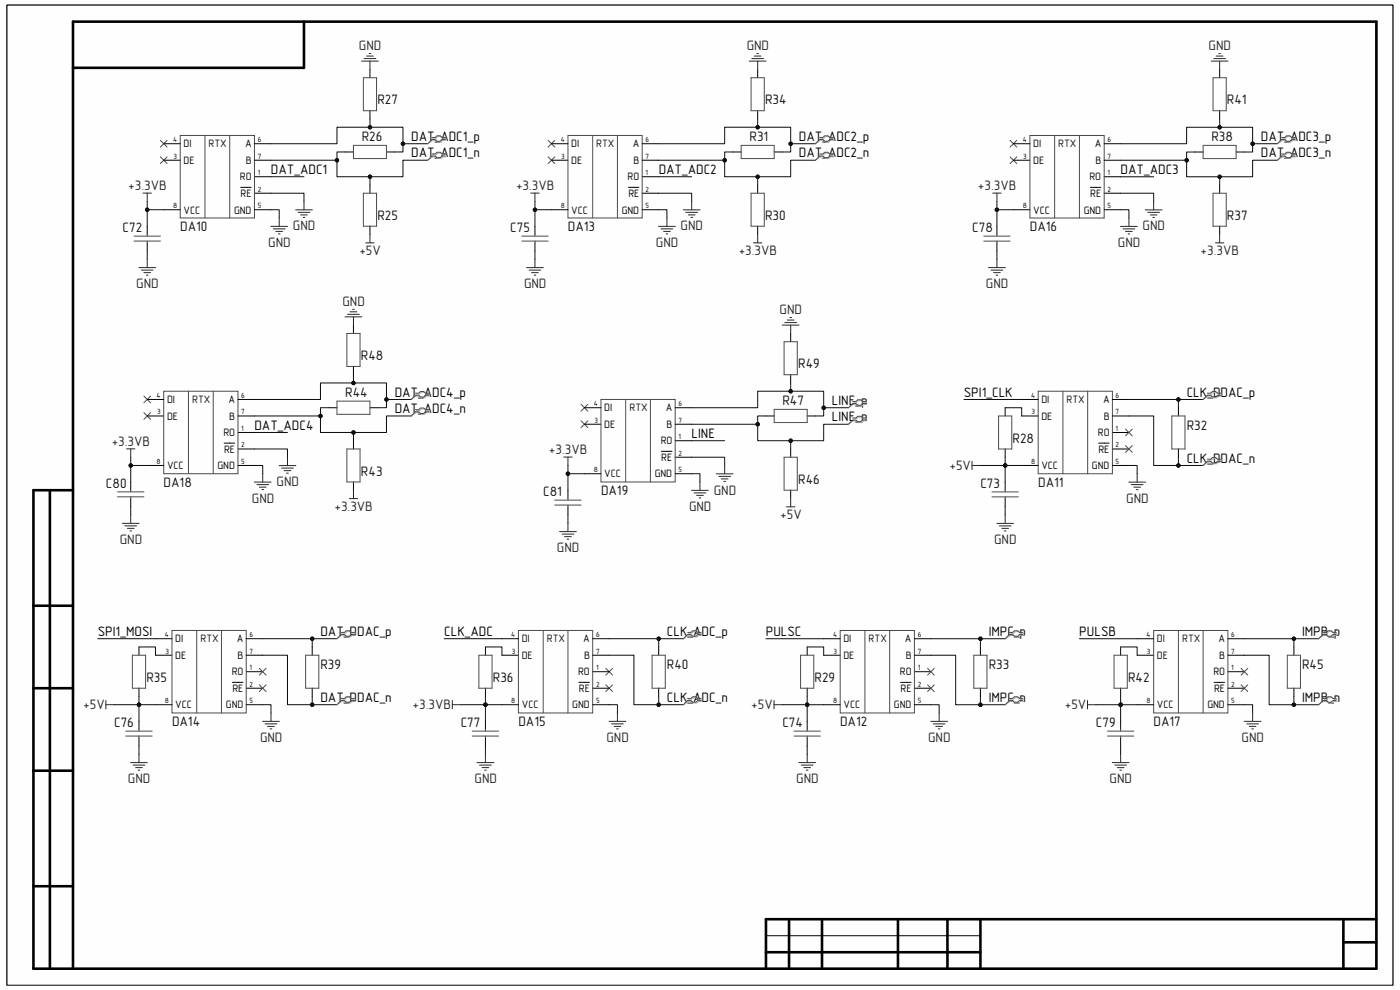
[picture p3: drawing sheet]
<svg xmlns="http://www.w3.org/2000/svg" width="297mm" height="210mm" viewBox="0 0 297 210" stroke-linecap="round" stroke-linejoin="round" font-family="sans-serif">
<path d="M1.5 1.1h294v207.9h-294z" fill-rule="evenodd" fill="#fefefe"/>
<path d="M1.5 1.1h294v207.9h-294z" fill="none" stroke="#000" stroke-width=".21"/>
<path d="M1.5 1.1h294v207.9h-294z" fill-rule="evenodd" fill="#fefefe"/>
<g fill="none" stroke="#000" stroke-width=".21">
<path d="M1.5 1.1h294v207.9h-294zM78.5 14.7v1.8M78.5 23.5v1.7M78.5 39.2v1.8M31.2 48v1.7M31.2 51.5v1.7M78.5 48v1.7M113.5 48v1.7M113.5 51.5v1.7M120.5 104v1.7M120.5 107.5v1.7M29.5 137.2v1.8"/>
<path d="M33 139h3.5M33 135.5h3.5M52.2 139h3.5M52.2 135.5h3.5M66.2 137.2v1.8M103 137.2v1.8M139.7 137.2v1.8M171.2 137.2v1.8M174.7 139h3.5M174.7 135.5h3.5M194 139h3.5M194 135.5h3.5"/>
<path d="M208 137.2v1.8M237.7 137.2v1.8M241.2 139h3.6M241.2 135.5h3.6M260.5 139h3.5M260.5 135.5h3.5M274.5 137.2v1.8M29.5 146v1.7M29.5 153v1.7M29.5 156.5v1.7M33 149.5h3.5M49.3 144.8h2.2"/>
<path d="M52.2 146h3.5M52.2 142.5h3.5M52.2 149.5h3.5M66.2 146v1.7M103 146v1.7M103 153v1.7M103 156.5v1.7M139.7 146v1.7M171.2 146v1.7M171.2 153v1.7M171.2 156.5v1.7M174.7 149.5h3.5"/>
<path d="M191.1 144.8h2.2M194 146h3.5M194 142.5h3.5M194 149.5h3.5M208 146v1.7M237.7 146v1.7M237.7 153v1.7M237.7 156.5v1.8M241.2 149.5h3.6M257.6 144.8h2.2M260.5 146h3.5M260.5 142.5h3.5"/>
<path d="M260.5 149.5h3.5M274.5 146v1.7M162.5 198.5h45.5"/>
</g>
<g fill="none" stroke="#000" stroke-width=".55">
<path d="M64.5 4.6v9.8h-49M10.6 104v101.5M15.5 104h-8.4v101.5h284.9v-200.9h-276.5v200.9M7.1 128.5h8.4M7.1 146h8.4M7.1 163.5h8.4M7.1 188h8.4M167.4 195v10.5M174.4 195v10.5M190.5 195v10.5M201 195v10.5M208 195v10.5"/>
<path d="M285 195v10.5M285 199.9h7M292 195h-129.5v10.5M162.5 202h45.5"/>
</g>
<g fill="none" stroke="#4c4c4c" stroke-width=".21">
<path d="M77.1 16.5h2.8v7h-2.8zM34 33.3l1.4 1.4M34 29.8l1.4 1.4M35.4 33.3l-1.4 1.4M35.4 29.8l-1.4 1.4M116.3 33.3l1.4 1.4M116.3 29.8l1.4 1.4M117.7 33.3l-1.4 1.4M117.7 29.8l-1.4 1.4M28.4 51.1h5.6M28.4 50.1h5.6M31.2 49.7v.4"/>
<path d="M31.2 51.1v.4M77.1 41h2.8v7h-2.8zM110.7 51.1h5.6M110.7 50.1h5.6M113.5 49.7v.4M113.5 51.1v.4M123.3 89.3l1.4 1.4M123.3 85.8l1.4 1.4M124.7 89.3l-1.4 1.4M124.7 85.8l-1.4 1.4M117.7 107.1h5.6M117.7 106.1h5.6"/>
<path d="M120.5 105.7v.4M120.5 107.1v.4M28.1 139h2.8v7h-2.8zM36.5 133.7h15.7v17.5h-15.7zM41.7 133.7v17.5M47 133.7v17.5M64.8 139h2.8v7h-2.8zM101.6 139h2.8v7h-2.8zM138.3 139h2.8v7h-2.8zM169.8 139h2.8v7h-2.8zM178.2 133.8h15.8v17.4h-15.8zM183.5 133.8v17.4"/>
<path d="M188.7 133.8v17.4M206.6 139h2.8v7h-2.8zM236.3 139h2.9v7h-2.9zM244.8 133.8h15.7v17.4h-15.7zM250 133.8v17.4M255.2 133.8v17.4M273.1 139h2.8v7h-2.8zM26.7 156.1h5.6M26.7 155.1h5.6M29.5 154.7v.4M29.5 156.1v.4M55 141.8l1.4 1.4"/>
<path d="M55 145.3l1.4 1.4M56.4 141.8l-1.4 1.4M56.4 145.3l-1.4 1.4M100.2 156.1h5.6M100.2 155.1h5.6M103 154.7v.4M103 156.1v.4M128.5 141.8l1.5 1.4M128.5 145.3l1.5 1.4M130 141.8l-1.5 1.4M130 145.3l-1.5 1.4M168.4 156.1h5.6"/>
<path d="M168.4 155.1h5.6M171.2 154.7v.4M171.2 156.1v.4M196.8 141.8l1.4 1.4M196.8 145.3l1.4 1.4M198.2 141.8l-1.4 1.4M198.2 145.3l-1.4 1.4M234.9 156.1h5.6M234.9 155.1h5.6M237.7 154.7v.4M237.7 156.1v.4M263.3 141.8l1.4 1.4"/>
<path d="M263.3 145.3l1.4 1.4M264.7 141.8l-1.4 1.4M264.7 145.3l-1.4 1.4"/>
</g>
<g fill="none" stroke="#262626" stroke-width=".21">
<path d="M76.7 13h3.6M77.2 12.4h2.5M77.8 11.9h1.4M78.3 11.4h.4M78.5 13v1.7M29.5 56.8h3.5M30 57.3h2.5M30.3 41h1.8M30.5 57.8h1.4M31.1 58.4h.3M31.2 41v1.7M31.2 55v1.8"/>
<path d="M57.5 48h3.5M58 48.6h2.5M58.5 49.1h1.4M59.1 49.6h.3M59.2 46.2v1.8M62.7 44.5h3.6M63.2 45.1h2.5M63.8 45.6h1.4M64.3 46.1h.4M64.5 42.7v1.8M77.6 51.5h1.8M78.5 49.7v1.8"/>
<path d="M111.7 56.8h3.6M112.2 57.3h2.5M112.6 41h1.8M112.8 57.8h1.4M113.3 58.4h.4M113.5 41v1.7M113.5 55v1.8M139.7 48h3.6M140.2 48.6h2.5M140.8 49.1h1.4M141.3 49.6h.4M141.5 46.2v1.8"/>
<path d="M145 44.5h3.5M145.5 45.1h2.5M146 45.6h1.5M146.6 46.1h.3M146.7 42.7v1.8M119.6 97h1.8M120.5 97v1.7M153.7 98.7v1.8M118.7 112.8h3.6M119.2 113.3h2.5M119.8 113.8h1.4M120.3 114.4h.4"/>
<path d="M120.5 111v1.8M146.7 104h3.6M147.2 104.6h2.5M147.8 105.1h1.4M148.3 105.6h.4M148.5 102.2v1.8M152 100.5h3.5M152.5 101.1h2.5M153 101.6h1.5M153.6 102.1h.3M22.5 149.5h1.7M22.5 148.6v1.8"/>
<path d="M29.5 160v1.8M55.7 153h3.6M56.2 153.6h2.5M56.8 154.1h1.4M57.3 154.6h.4M57.5 151.2v1.8M96 149.5h1.7M96 148.6v1.8M103 160v1.8M129.2 153h3.6M129.7 153.6h2.5M130.3 154.1h1.4"/>
<path d="M130.8 154.6h.4M131 151.2v1.8M164.2 149.5h1.8M164.2 148.6v1.8M171.2 160v1.8M197.5 153h3.5M198 153.6h2.5M198.5 154.1h1.5M199.1 154.6h.3M199.2 151.2v1.8M230.7 148.6v1.8M230.7 149.5h1.8"/>
<path d="M237.7 160v1.8M264 153h3.5M264.5 153.6h2.5M265 154.1h1.5M265.6 154.6h.3M265.7 151.2v1.8M27.7 161.8h3.6M28.2 162.3h2.5M28.8 162.8h1.4M29.3 163.4h.4M101.2 161.8h3.6M101.7 162.3h2.5"/>
<path d="M102.3 162.8h1.4M102.8 163.4h.4M169.5 161.8h3.5M170 162.3h2.5M170.5 162.8h1.5M171.1 163.4h.3M236 161.8h3.5M236.5 162.3h2.5M237 162.8h1.5M237.6 163.4h.3"/>
</g>
<path d="M31.2 53.2v1.8M34.7 44.5h-3.5v3.5" fill="none" stroke="#0e0e0e" stroke-width=".21"/>
<circle cx="31.2" cy="44.5" r=".36" fill="#0e0e0e"/>
<g fill="none" stroke="#0e0e0e" stroke-width=".21">
<path d="M31.2 42.7v1.8M57.5 44.5h1.7v1.7"/>
<circle cx="31.2" cy="44.5" r=".36"/>
</g>
<circle cx="31.2" cy="44.5" r=".36" fill="#0e0e0e"/>
<g fill="none" stroke="#0e0e0e" stroke-width=".21">
<path d="M57.5 37.5h7M57.5 41h7v1.7M113.5 42.7v1.8h3.5M113.5 53.2v1.8M139.7 44.5h1.8v1.7"/>
<circle cx="31.2" cy="44.5" r=".36"/>
</g>
<circle cx="113.5" cy="44.5" r=".36" fill="#0e0e0e"/>
<g fill="none" stroke="#0e0e0e" stroke-width=".21">
<path d="M139.7 37.5h7M139.7 41h7v1.7M120.5 109.2v1.8M124 100.5h-3.5v3.5"/>
<circle cx="113.5" cy="44.5" r=".36"/>
</g>
<circle cx="120.5" cy="100.5" r=".36" fill="#0e0e0e"/>
<g fill="none" stroke="#0e0e0e" stroke-width=".21">
<path d="M120.5 98.7v1.8M146.7 100.5h1.8v1.7"/>
<circle cx="120.5" cy="100.5" r=".36"/>
</g>
<circle cx="120.5" cy="100.5" r=".36" fill="#0e0e0e"/>
<g fill="none" stroke="#0e0e0e" stroke-width=".21">
<path d="M146.7 97h7v1.7M146.7 93.5h7M237.7 147.7v5.3M237.7 158.3v1.7"/>
<circle cx="120.5" cy="100.5" r=".36"/>
</g>
<circle cx="237.7" cy="149.5" r=".36" fill="#0e0e0e"/>
<g fill="none" stroke="#0e0e0e" stroke-width=".21">
<path d="M237.7 149.5h3.5"/>
<circle cx="237.7" cy="149.5" r=".36"/>
</g>
<circle cx="237.7" cy="149.5" r=".36" fill="#0e0e0e"/>
<g fill="none" stroke="#0e0e0e" stroke-width=".21">
<path d="M237.7 137.2h3.5v1.8M232.5 149.5h5.2M264 149.5h1.7v1.7"/>
<circle cx="237.7" cy="149.5" r=".36"/>
</g>
<circle cx="237.7" cy="149.5" r=".36" fill="#0e0e0e"/>
<g fill="none" stroke="#0e0e0e" stroke-width=".21">
<path d="M229 135.5h12.2M264 135.5h10.5v1.7"/>
<circle cx="237.7" cy="149.5" r=".36"/>
</g>
<circle cx="274.5" cy="135.5" r=".36" fill="#0e0e0e"/>
<g fill="none" stroke="#0e0e0e" stroke-width=".21">
<path d="M274.5 135.5h5.2"/>
<circle cx="274.5" cy="135.5" r=".36"/>
</g>
<circle cx="274.5" cy="135.5" r=".36" fill="#0e0e0e"/>
<g fill="none" stroke="#0e0e0e" stroke-width=".21">
<path d="M264 139h5.3v10.5h10.4"/>
<circle cx="274.5" cy="135.5" r=".36"/>
</g>
<circle cx="274.5" cy="149.5" r=".36" fill="#0e0e0e"/>
<g fill="none" stroke="#0e0e0e" stroke-width=".21">
<path d="M274.5 147.7v1.8"/>
<circle cx="274.5" cy="149.5" r=".36"/>
</g>
<circle cx="274.5" cy="149.5" r=".36" fill="#0e0e0e"/>
<g fill="none" stroke="#0e0e0e" stroke-width=".21">
<path d="M29.5 147.7v5.3M29.5 158.2v1.8"/>
<circle cx="274.5" cy="149.5" r=".36"/>
</g>
<circle cx="29.5" cy="149.5" r=".36" fill="#0e0e0e"/>
<g fill="none" stroke="#0e0e0e" stroke-width=".21">
<path d="M29.5 149.5h3.5"/>
<circle cx="29.5" cy="149.5" r=".36"/>
</g>
<circle cx="29.5" cy="149.5" r=".36" fill="#0e0e0e"/>
<g fill="none" stroke="#0e0e0e" stroke-width=".21">
<path d="M29.5 137.2h3.5v1.8M24.2 149.5h5.3M55.7 149.5h1.8v1.7"/>
<circle cx="29.5" cy="149.5" r=".36"/>
</g>
<circle cx="29.5" cy="149.5" r=".36" fill="#0e0e0e"/>
<g fill="none" stroke="#0e0e0e" stroke-width=".21">
<path d="M20.7 135.5h12.3M55.7 135.5h10.5v1.7"/>
<circle cx="29.5" cy="149.5" r=".36"/>
</g>
<circle cx="66.2" cy="135.5" r=".36" fill="#0e0e0e"/>
<g fill="none" stroke="#0e0e0e" stroke-width=".21">
<path d="M66.2 135.5h5.3"/>
<circle cx="66.2" cy="135.5" r=".36"/>
</g>
<circle cx="66.2" cy="135.5" r=".36" fill="#0e0e0e"/>
<g fill="none" stroke="#0e0e0e" stroke-width=".21">
<path d="M55.7 139h5.3v10.5h10.5"/>
<circle cx="66.2" cy="135.5" r=".36"/>
</g>
<circle cx="66.2" cy="149.5" r=".36" fill="#0e0e0e"/>
<g fill="none" stroke="#0e0e0e" stroke-width=".21">
<path d="M66.2 147.7v1.8"/>
<circle cx="66.2" cy="149.5" r=".36"/>
</g>
<circle cx="66.2" cy="149.5" r=".36" fill="#0e0e0e"/>
<g fill="none" stroke="#0e0e0e" stroke-width=".21">
<path d="M103 147.7v5.3M103 158.2v1.8"/>
<circle cx="66.2" cy="149.5" r=".36"/>
</g>
<circle cx="103" cy="149.5" r=".36" fill="#0e0e0e"/>
<g fill="none" stroke="#0e0e0e" stroke-width=".21">
<path d="M103 149.5h3.5"/>
<circle cx="103" cy="149.5" r=".36"/>
</g>
<circle cx="103" cy="149.5" r=".36" fill="#0e0e0e"/>
<g fill="none" stroke="#0e0e0e" stroke-width=".21">
<path d="M103 137.2h3.5v1.8M97.7 149.5h5.3M129.2 149.5h1.8v1.7"/>
<circle cx="103" cy="149.5" r=".36"/>
</g>
<circle cx="103" cy="149.5" r=".36" fill="#0e0e0e"/>
<g fill="none" stroke="#0e0e0e" stroke-width=".21">
<path d="M94.2 135.5h12.3M129.2 135.5h10.5v1.7"/>
<circle cx="103" cy="149.5" r=".36"/>
</g>
<circle cx="139.7" cy="135.5" r=".36" fill="#0e0e0e"/>
<g fill="none" stroke="#0e0e0e" stroke-width=".21">
<path d="M139.7 135.5h5.3"/>
<circle cx="139.7" cy="135.5" r=".36"/>
</g>
<circle cx="139.7" cy="135.5" r=".36" fill="#0e0e0e"/>
<g fill="none" stroke="#0e0e0e" stroke-width=".21">
<path d="M129.2 139h5.3v10.5h10.5"/>
<circle cx="139.7" cy="135.5" r=".36"/>
</g>
<circle cx="139.7" cy="149.5" r=".36" fill="#0e0e0e"/>
<g fill="none" stroke="#0e0e0e" stroke-width=".21">
<path d="M139.7 147.7v1.8"/>
<circle cx="139.7" cy="149.5" r=".36"/>
</g>
<circle cx="139.7" cy="149.5" r=".36" fill="#0e0e0e"/>
<g fill="none" stroke="#0e0e0e" stroke-width=".21">
<path d="M171.2 147.7v5.3M171.2 158.2v1.8"/>
<circle cx="139.7" cy="149.5" r=".36"/>
</g>
<circle cx="171.2" cy="149.5" r=".36" fill="#0e0e0e"/>
<g fill="none" stroke="#0e0e0e" stroke-width=".21">
<path d="M171.2 149.5h3.5"/>
<circle cx="171.2" cy="149.5" r=".36"/>
</g>
<circle cx="171.2" cy="149.5" r=".36" fill="#0e0e0e"/>
<g fill="none" stroke="#0e0e0e" stroke-width=".21">
<path d="M171.2 137.2h3.5v1.8M166 149.5h5.2M197.5 149.5h1.7v1.7"/>
<circle cx="171.2" cy="149.5" r=".36"/>
</g>
<circle cx="171.2" cy="149.5" r=".36" fill="#0e0e0e"/>
<g fill="none" stroke="#0e0e0e" stroke-width=".21">
<path d="M162.5 135.5h12.2M197.5 135.5h10.5v1.7"/>
<circle cx="171.2" cy="149.5" r=".36"/>
</g>
<circle cx="208" cy="135.5" r=".36" fill="#0e0e0e"/>
<g fill="none" stroke="#0e0e0e" stroke-width=".21">
<path d="M208 135.5h5.2"/>
<circle cx="208" cy="135.5" r=".36"/>
</g>
<circle cx="208" cy="135.5" r=".36" fill="#0e0e0e"/>
<g fill="none" stroke="#0e0e0e" stroke-width=".21">
<path d="M197.5 139h5.2v10.5h10.5"/>
<circle cx="208" cy="135.5" r=".36"/>
</g>
<circle cx="208" cy="149.5" r=".36" fill="#0e0e0e"/>
<g fill="none" stroke="#0e0e0e" stroke-width=".21">
<path d="M208 147.7v1.8"/>
<circle cx="208" cy="149.5" r=".36"/>
</g>
<circle cx="208" cy="149.5" r=".36" fill="#0e0e0e"/>
<g fill="none" stroke="#0e0e0e" stroke-width=".21">
<path d="M57.5 30.5h14v-3.5h14v3.5h5.2"/>
<circle cx="208" cy="149.5" r=".36"/>
</g>
<circle cx="78.5" cy="27" r=".36" fill="#0e0e0e"/>
<circle cx="78.5" cy="27" r=".36" fill="none" stroke="#0e0e0e" stroke-width=".21"/>
<circle cx="85.5" cy="30.5" r=".36" fill="#0e0e0e"/>
<g fill="none" stroke="#0e0e0e" stroke-width=".21">
<path d="M57.5 34h14v3.5h14v-3.5h5.2"/>
<circle cx="85.5" cy="30.5" r=".36"/>
</g>
<circle cx="71.5" cy="34" r=".36" fill="#0e0e0e"/>
<circle cx="71.5" cy="34" r=".36" fill="none" stroke="#0e0e0e" stroke-width=".21"/>
<circle cx="78.5" cy="37.5" r=".36" fill="#0e0e0e"/>
<g fill="none" stroke="#0e0e0e" stroke-width=".21">
<path d="M78.5 37.5v1.7"/>
<circle cx="78.5" cy="37.5" r=".36"/>
</g>
<circle cx="78.5" cy="37.5" r=".36" fill="#0e0e0e"/>
<g fill="none" stroke="#0e0e0e" stroke-width=".21">
<path d="M78.5 25.2v1.8"/>
<circle cx="78.5" cy="37.5" r=".36"/>
</g>
<circle cx="78.5" cy="27" r=".36" fill="#0e0e0e"/>
<g fill="none" stroke="#0e0e0e" stroke-width=".21">
<path d="M73.2 32.2h-1.7v1.8"/>
<circle cx="78.5" cy="27" r=".36"/>
</g>
<circle cx="71.5" cy="34" r=".36" fill="#0e0e0e"/>
<g fill="none" stroke="#0e0e0e" stroke-width=".21">
<path d="M85.5 30.5v1.7h-1.8"/>
<circle cx="71.5" cy="34" r=".36"/>
</g>
<circle cx="85.5" cy="30.5" r=".36" fill="#0e0e0e"/>
<g fill="none" stroke="#0e0e0e" stroke-width=".21">
<path d="M139.7 30.5h14v-3.5h14v3.5h5.3"/>
<circle cx="85.5" cy="30.5" r=".36"/>
</g>
<path d="M160.7 14.7v1.8M155.5 32.2h1.7M160.7 23.5v1.7M164.2 32.2h1.8" fill="none" stroke="#000" stroke-width=".21"/>
<path d="M159.3 16.5h2.8v7h-2.8zM157.2 30.8h7v2.8h-7z" fill="none" stroke="#4c4c4c" stroke-width=".21"/>
<path d="M159 13h3.5M159.5 12.4h2.5M160 11.9h1.5M160.6 11.4h.3M160.7 13v1.7M159.9 51.5h1.7M160.7 49.7v1.8" fill="none" stroke="#262626" stroke-width=".21"/>
<circle cx="160.7" cy="27" r=".36" fill="#0e0e0e"/>
<circle cx="160.7" cy="27" r=".36" fill="none" stroke="#0e0e0e" stroke-width=".21"/>
<circle cx="167.7" cy="30.5" r=".36" fill="#0e0e0e"/>
<g fill="none" stroke="#0e0e0e" stroke-width=".21">
<path d="M139.7 34h14v3.5h14v-3.5h5.3"/>
<circle cx="167.7" cy="30.5" r=".36"/>
</g>
<circle cx="153.7" cy="34" r=".36" fill="#0e0e0e"/>
<circle cx="153.7" cy="34" r=".36" fill="none" stroke="#0e0e0e" stroke-width=".21"/>
<circle cx="160.7" cy="37.5" r=".36" fill="#0e0e0e"/>
<g fill="none" stroke="#0e0e0e" stroke-width=".21">
<path d="M160.7 37.5v1.7"/>
<circle cx="160.7" cy="37.5" r=".36"/>
</g>
<circle cx="160.7" cy="37.5" r=".36" fill="#0e0e0e"/>
<g fill="none" stroke="#0e0e0e" stroke-width=".21">
<path d="M160.7 25.2v1.8"/>
<circle cx="160.7" cy="37.5" r=".36"/>
</g>
<circle cx="160.7" cy="27" r=".36" fill="#0e0e0e"/>
<g fill="none" stroke="#0e0e0e" stroke-width=".21">
<path d="M155.5 32.2h-1.8v1.8"/>
<circle cx="160.7" cy="27" r=".36"/>
</g>
<circle cx="153.7" cy="34" r=".36" fill="#0e0e0e"/>
<g fill="none" stroke="#0e0e0e" stroke-width=".21">
<path d="M167.7 30.5v1.7h-1.7"/>
<circle cx="153.7" cy="34" r=".36"/>
</g>
<circle cx="167.7" cy="30.5" r=".36" fill="#0e0e0e"/>
<g fill="none" stroke="#0e0e0e" stroke-width=".21">
<path d="M211.5 53.2v1.8M215 44.5h-3.5v3.5"/>
<circle cx="167.7" cy="30.5" r=".36"/>
</g>
<path d="M211.5 48v1.7M211.5 51.5v1.7" fill="none" stroke="#000" stroke-width=".21"/>
<path d="M214.3 33.3l1.4 1.4M214.3 29.8l1.4 1.4M215.7 33.3l-1.4 1.4M215.7 29.8l-1.4 1.4M208.7 51.1h5.6M208.7 50.1h5.6M211.5 49.7v.4M211.5 51.1v.4" fill="none" stroke="#4c4c4c" stroke-width=".21"/>
<g fill="none" stroke="#262626" stroke-width=".21">
<path d="M209.7 56.8h3.6M210.2 57.3h2.5M210.8 57.8h1.4M211.3 58.4h.4M211.5 55v1.8M237.7 48h3.6M238.3 48.6h2.4M238.8 49.1h1.4M239.3 49.6h.4M239.5 46.2v1.8M243 44.5h3.5M243.5 45.1h2.5"/>
<path d="M244 45.6h1.5M244.6 46.1h.3M244.8 42.7v1.8"/>
</g>
<circle cx="211.5" cy="44.5" r=".36" fill="#0e0e0e"/>
<g fill="none" stroke="#0e0e0e" stroke-width=".21">
<path d="M211.5 42.7v1.8M237.7 44.5h1.8v1.7"/>
<circle cx="211.5" cy="44.5" r=".36"/>
</g>
<circle cx="211.5" cy="44.5" r=".36" fill="#0e0e0e"/>
<g fill="none" stroke="#0e0e0e" stroke-width=".21">
<path d="M237.7 30.5h14v-3.5h14v3.5h5.3M237.7 37.5h7.1M237.7 41h7.1v1.7"/>
<circle cx="211.5" cy="44.5" r=".36"/>
</g>
<path d="M258.8 14.7v1.8M253.5 32.2h1.7M258.8 23.5v1.7M258.8 39.2v1.8M262.2 32.2h1.8M258.8 48v1.7" fill="none" stroke="#000" stroke-width=".21"/>
<path d="M257.3 16.5h2.8v7h-2.8zM255.2 30.8h7v2.8h-7zM257.3 41h2.8v7h-2.8z" fill="none" stroke="#4c4c4c" stroke-width=".21"/>
<path d="M257 13h3.5M257.5 12.4h2.5M258 11.9h1.5M258.6 11.4h.3M258.8 13v1.7" fill="none" stroke="#262626" stroke-width=".21"/>
<circle cx="258.7" cy="27" r=".36" fill="#0e0e0e"/>
<circle cx="258.7" cy="27" r=".36" fill="none" stroke="#0e0e0e" stroke-width=".21"/>
<circle cx="265.8" cy="30.5" r=".36" fill="#0e0e0e"/>
<g fill="none" stroke="#0e0e0e" stroke-width=".21">
<path d="M237.7 34h14v3.5h14v-3.5h5.3"/>
<circle cx="265.8" cy="30.5" r=".36"/>
</g>
<circle cx="251.8" cy="34" r=".36" fill="#0e0e0e"/>
<circle cx="251.8" cy="34" r=".36" fill="none" stroke="#0e0e0e" stroke-width=".21"/>
<circle cx="258.7" cy="37.5" r=".36" fill="#0e0e0e"/>
<g fill="none" stroke="#0e0e0e" stroke-width=".21">
<path d="M258.8 37.5v1.7"/>
<circle cx="258.7" cy="37.5" r=".36"/>
</g>
<circle cx="258.7" cy="37.5" r=".36" fill="#0e0e0e"/>
<g fill="none" stroke="#0e0e0e" stroke-width=".21">
<path d="M258.8 25.2v1.8"/>
<circle cx="258.7" cy="37.5" r=".36"/>
</g>
<circle cx="258.7" cy="27" r=".36" fill="#0e0e0e"/>
<g fill="none" stroke="#0e0e0e" stroke-width=".21">
<path d="M253.5 32.2h-1.8v1.8"/>
<circle cx="258.7" cy="27" r=".36"/>
</g>
<circle cx="251.8" cy="34" r=".36" fill="#0e0e0e"/>
<g fill="none" stroke="#0e0e0e" stroke-width=".21">
<path d="M265.7 30.5v1.7h-1.7"/>
<circle cx="251.8" cy="34" r=".36"/>
</g>
<circle cx="265.8" cy="30.5" r=".36" fill="#0e0e0e"/>
<g fill="none" stroke="#0e0e0e" stroke-width=".21">
<path d="M146.7 86.5h14v-3.5h14v3.5h5.3"/>
<circle cx="265.8" cy="30.5" r=".36"/>
</g>
<path d="M167.7 70.7v1.8M167.7 79.5v1.7M162.5 88.2h1.7M167.7 95.2v1.8M171.2 88.2h1.8M167.7 104v1.7" fill="none" stroke="#000" stroke-width=".21"/>
<path d="M166.3 72.5h2.8v7h-2.8zM164.2 86.8h7v2.8h-7zM166.3 97h2.8v7h-2.8z" fill="none" stroke="#4c4c4c" stroke-width=".21"/>
<path d="M166 69h3.5M166.5 68.4h2.5M167 67.9h1.5M167.6 67.4h.3M167.7 69v1.7M166.9 107.5h1.7M167.7 105.7v1.8" fill="none" stroke="#262626" stroke-width=".21"/>
<circle cx="167.7" cy="83" r=".36" fill="#0e0e0e"/>
<circle cx="167.7" cy="83" r=".36" fill="none" stroke="#0e0e0e" stroke-width=".21"/>
<circle cx="174.7" cy="86.5" r=".36" fill="#0e0e0e"/>
<g fill="none" stroke="#0e0e0e" stroke-width=".21">
<path d="M146.7 90h14v3.5h14v-3.5h5.3"/>
<circle cx="174.7" cy="86.5" r=".36"/>
</g>
<circle cx="160.7" cy="90" r=".36" fill="#0e0e0e"/>
<circle cx="160.7" cy="90" r=".36" fill="none" stroke="#0e0e0e" stroke-width=".21"/>
<circle cx="167.7" cy="93.5" r=".36" fill="#0e0e0e"/>
<g fill="none" stroke="#0e0e0e" stroke-width=".21">
<path d="M167.7 93.5v1.7"/>
<circle cx="167.7" cy="93.5" r=".36"/>
</g>
<circle cx="167.7" cy="93.5" r=".36" fill="#0e0e0e"/>
<g fill="none" stroke="#0e0e0e" stroke-width=".21">
<path d="M167.7 81.2v1.8"/>
<circle cx="167.7" cy="93.5" r=".36"/>
</g>
<circle cx="167.7" cy="83" r=".36" fill="#0e0e0e"/>
<g fill="none" stroke="#0e0e0e" stroke-width=".21">
<path d="M162.5 88.2h-1.8v1.8"/>
<circle cx="167.7" cy="83" r=".36"/>
</g>
<circle cx="160.7" cy="90" r=".36" fill="#0e0e0e"/>
<g fill="none" stroke="#0e0e0e" stroke-width=".21">
<path d="M174.7 86.5v1.7h-1.7"/>
<circle cx="160.7" cy="90" r=".36"/>
</g>
<circle cx="174.7" cy="86.5" r=".36" fill="#0e0e0e"/>
<g fill="none" stroke="#0e0e0e" stroke-width=".21">
<path d="M113.5 44.5v3.5"/>
<circle cx="174.7" cy="86.5" r=".36"/>
</g>
<circle cx="113.5" cy="44.5" r=".36" fill="#0e0e0e"/>
<g fill="none" stroke="#0e0e0e" stroke-width=".21">
<path d="M31.2 98.7h-3.5v3.5M27.7 107.5v1.7"/>
<circle cx="113.5" cy="44.5" r=".36"/>
</g>
<g fill="none" stroke="#000" stroke-width=".21">
<path d="M34.7 34h3.5M34.7 30.5h3.5M51.1 39.7h2.2M54 34h3.5M54 37.5h3.5M54 30.5h3.5M117 34h3.5M117 30.5h3.5M133.3 39.7h2.2M136.2 34h3.5M136.2 37.5h3.5M136.2 30.5h3.5"/>
<path d="M215 34h3.5M215 30.5h3.5M231.3 39.8h2.2M234.3 34h3.4M234.3 37.5h3.4M234.3 30.5h3.4M34.7 44.5h3.5M54 41h3.5M54 44.5h3.5M117 44.5h3.5M136.2 41h3.5M136.2 44.5h3.5"/>
<path d="M215 44.5h3.5M234.3 41h3.4M234.3 44.5h3.4M27.7 102.2v1.8M27.7 105.7v1.8"/>
</g>
<g fill="none" stroke="#4c4c4c" stroke-width=".21">
<path d="M38.2 28.7h15.8v17.5h-15.8zM43.5 28.7v17.5M48.7 28.7v17.5M120.5 28.7h15.7v17.5h-15.7zM125.7 28.7v17.5M131 28.7v17.5M218.5 28.7h15.8v17.5h-15.8zM223.7 28.7v17.5M229 28.7v17.5M30.5 87.5l1.4 1.5M30.5 84l1.4 1.5M31.9 87.5l-1.4 1.5"/>
<path d="M31.9 84l-1.4 1.5M24.9 105.4h5.6M24.9 104.3h5.6M27.7 104v.3M27.7 105.4v.3"/>
</g>
<g fill="none" stroke="#262626" stroke-width=".21">
<path d="M59.2 98.8h3.6M59.7 99.3h2.5M60.3 99.8h1.4M61 97v1.8M26 111h3.5M26.5 111.6h2.5M27 112.1h1.4M27.6 112.6h.3M27.7 109.2v1.8M54 102.3h3.5M54.5 102.8h2.5M55 103.3h1.4"/>
<path d="M55.6 103.9h.3M55.7 100.5v1.8M60.8 100.4h.4"/>
</g>
<circle cx="27.7" cy="98.7" r=".36" fill="#0e0e0e"/>
<g fill="none" stroke="#0e0e0e" stroke-width=".21">
<path d="M27.7 97v1.7M54 98.7h1.7v1.8"/>
<circle cx="27.7" cy="98.7" r=".36"/>
</g>
<circle cx="27.7" cy="98.7" r=".36" fill="#0e0e0e"/>
<g fill="none" stroke="#0e0e0e" stroke-width=".21">
<path d="M54 95.2h7v1.8M54 84.7h14v-3.5h14v3.5h5.2M54 91.7h7"/>
<circle cx="27.7" cy="98.7" r=".36"/>
</g>
<path d="M75 69v1.7M75 77.7v1.8M69.7 86.5h1.8M75 93.5v1.7M78.5 86.5h1.7M75 102.2v1.8" fill="none" stroke="#000" stroke-width=".21"/>
<path d="M73.6 70.7h2.8v7h-2.8zM71.5 85.1h7v2.8h-7zM73.6 95.2h2.8v7h-2.8z" fill="none" stroke="#4c4c4c" stroke-width=".21"/>
<path d="M73.2 67.2h3.6M73.7 66.7h2.5M74.3 66.1h1.4M74.8 65.6h.4M75 67.2v1.8" fill="none" stroke="#262626" stroke-width=".21"/>
<circle cx="75" cy="81.2" r=".36" fill="#0e0e0e"/>
<circle cx="75" cy="81.2" r=".36" fill="none" stroke="#0e0e0e" stroke-width=".21"/>
<circle cx="82" cy="84.7" r=".36" fill="#0e0e0e"/>
<g fill="none" stroke="#0e0e0e" stroke-width=".21">
<path d="M54 88.2h14v3.5h14v-3.5h5.2"/>
<circle cx="82" cy="84.7" r=".36"/>
</g>
<circle cx="68" cy="88.2" r=".36" fill="#0e0e0e"/>
<circle cx="68" cy="88.2" r=".36" fill="none" stroke="#0e0e0e" stroke-width=".21"/>
<circle cx="75" cy="91.7" r=".36" fill="#0e0e0e"/>
<g fill="none" stroke="#0e0e0e" stroke-width=".21">
<path d="M75 91.7v1.8"/>
<circle cx="75" cy="91.7" r=".36"/>
</g>
<circle cx="75" cy="91.7" r=".36" fill="#0e0e0e"/>
<g fill="none" stroke="#0e0e0e" stroke-width=".21">
<path d="M75 79.5v1.7"/>
<circle cx="75" cy="91.7" r=".36"/>
</g>
<circle cx="75" cy="81.2" r=".36" fill="#0e0e0e"/>
<g fill="none" stroke="#0e0e0e" stroke-width=".21">
<path d="M69.7 86.5h-1.7v1.7"/>
<circle cx="75" cy="81.2" r=".36"/>
</g>
<circle cx="68" cy="88.2" r=".36" fill="#0e0e0e"/>
<g fill="none" stroke="#0e0e0e" stroke-width=".21">
<path d="M82 84.7v1.8h-1.8"/>
<circle cx="68" cy="88.2" r=".36"/>
</g>
<circle cx="82" cy="84.7" r=".36" fill="#0e0e0e"/>
<g fill="none" stroke="#0e0e0e" stroke-width=".21">
<path d="M213.2 97v5.2M213.2 107.5v1.8"/>
<circle cx="82" cy="84.7" r=".36"/>
</g>
<g fill="none" stroke="#000" stroke-width=".21">
<path d="M31.2 84.7h3.5M31.2 88.2h3.5M31.2 98.7h3.5M47.6 94h2.2M50.5 84.7h3.5M50.5 88.2h3.5M50.5 95.2h3.5M50.5 91.7h3.5M50.5 98.7h3.5M213.2 86.5v1.7M213.2 95.2v1.8M216.7 88.2h3.5"/>
<path d="M216.7 84.7h3.5M216.7 98.7h3.5M233.1 94h2.2M236 88.2h3.5M236 95.2h3.5M236 91.7h3.5M236 84.7h3.5M236 98.7h3.5M250 86.5v1.7M250 95.2v1.8M213.2 102.2v1.8M213.2 105.7v1.8"/>
<path d="M106.5 139h3.5M106.5 135.5h3.5M125.7 139h3.5M125.7 135.5h3.5M106.5 149.5h3.5M122.8 144.8h2.2M125.7 146h3.5M125.7 142.5h3.5M125.7 149.5h3.5"/>
</g>
<g fill="none" stroke="#4c4c4c" stroke-width=".21">
<path d="M34.7 83h15.8v17.5h-15.8zM40 83v17.5M45.2 83v17.5M211.8 88.2h2.9v7h-2.9zM220.2 83h15.8v17.5h-15.8zM225.5 83v17.5M230.7 83v17.5M238.8 91l1.4 1.5M238.8 94.5l1.4 1.5M240.2 91l-1.4 1.5M240.2 94.5l-1.4 1.5M248.6 88.2h2.8v7h-2.8z"/>
<path d="M210.4 105.4h5.6M210.4 104.4h5.6M213.2 104v.4M213.2 105.4v.3M110 133.7h15.7v17.5h-15.7zM115.2 133.7v17.5M120.5 133.7v17.5"/>
</g>
<path d="M206.2 97.9v1.7M206.2 98.7h1.8M211.5 111h3.5M212 111.6h2.5M212.5 112.1h1.5M213.1 112.6h.3M213.2 109.3v1.7M239.5 102.3h3.5M240 102.8h2.5M240.5 103.3h1.5M241.1 103.9h.3M241.2 100.5v1.8" fill="none" stroke="#262626" stroke-width=".21"/>
<circle cx="213.2" cy="98.7" r=".36" fill="#0e0e0e"/>
<g fill="none" stroke="#0e0e0e" stroke-width=".21">
<path d="M213.2 98.7h3.5"/>
<circle cx="213.2" cy="98.7" r=".36"/>
</g>
<circle cx="213.2" cy="98.7" r=".36" fill="#0e0e0e"/>
<g fill="none" stroke="#0e0e0e" stroke-width=".21">
<path d="M208 98.7h5.2M213.2 86.5h3.5v1.7M239.5 98.7h1.7v1.8"/>
<circle cx="213.2" cy="98.7" r=".36"/>
</g>
<circle cx="213.2" cy="98.7" r=".36" fill="#0e0e0e"/>
<g fill="none" stroke="#0e0e0e" stroke-width=".21">
<path d="M204.5 84.7h12.2M239.5 84.7h10.5v1.8"/>
<circle cx="213.2" cy="98.7" r=".36"/>
</g>
<circle cx="250" cy="84.7" r=".36" fill="#0e0e0e"/>
<g fill="none" stroke="#0e0e0e" stroke-width=".21">
<path d="M250 84.7h5.2"/>
<circle cx="250" cy="84.7" r=".36"/>
</g>
<circle cx="250" cy="84.7" r=".36" fill="#0e0e0e"/>
<g fill="none" stroke="#0e0e0e" stroke-width=".21">
<path d="M239.5 88.2h5.3v10.5h10.4"/>
<circle cx="250" cy="84.7" r=".36"/>
</g>
<circle cx="250" cy="98.7" r=".36" fill="#0e0e0e"/>
<g fill="none" stroke="#0e0e0e" stroke-width=".21">
<path d="M250 97v1.7"/>
<circle cx="250" cy="98.7" r=".36"/>
</g>
<circle cx="250" cy="98.7" r=".36" fill="#0e0e0e"/>
<circle cx="250" cy="98.7" r=".36" fill="none" stroke="#0e0e0e" stroke-width=".21"/>
<g fill="none" stroke="#000" stroke-width=".21">
<path d="M73.2 32.2h1.8M82 32.2h1.7M160.7 39.2v1.8M160.7 48v1.7M124 90h3.5M124 86.5h3.5M140.3 95.7h2.2M143.2 90h3.5M143.2 97h3.5M143.2 93.5h3.5M143.2 86.5h3.5M124 100.5h3.5"/>
<path d="M143.2 100.5h3.5"/>
</g>
<g fill="none" stroke="#4c4c4c" stroke-width=".21">
<path d="M75 30.8h7v2.8h-7zM91.6 29.2h.7l.4-.4h.7l.4 .4h.7M91.6 32.7h.7l.4-.4h.7l.4 .4h.7M94.5 29.6h-.7l-.4 .4h-.7l-.4-.4h-.7l-.9 .9M94.5 33.1h-.7l-.4 .4h-.7l-.4-.4h-.7l-.9 .9M173.9 29.2h.7l.4-.4h.7l.3 .4h.7M173.9 32.7h.7l.4-.4h.7l.3 .4h.7M176.7 29.6h-.7l-.3 .4h-.7l-.4-.4h-.7l-.9 .9M176.7 33.1h-.7l-.3 .4h-.7l-.4-.4h-.7l-.9 .9M271.9 29.2h.7l.4-.4h.7l.3 .4h.7M271.9 32.7h.7l.4-.4h.7l.3 .4h.7M274.7 29.6h-.7l-.3 .4h-.7l-.4-.4h-.7l-.9 .9"/>
<path d="M274.7 33.1h-.7l-.3 .4h-.7l-.4-.4h-.7l-.9 .9M159.3 41h2.8v7h-2.8zM88.1 83.4h.7l.4-.3h.7l.4 .3h.7M88.1 86.9h.7l.4-.3h.7l.4 .3h.7M91 83.9h-.7l-.4 .3h-.7l-.4-.3h-.7l-.9 .8M91 87.4h-.7l-.4 .3h-.7l-.4-.3h-.7l-.9 .8M127.5 84.7h15.7v17.5h-15.7zM132.7 84.7v17.5M138 84.7v17.5M180.9 85.2h.7l.3-.4h.8l.3 .4h.7M180.9 88.7h.7l.3-.4h.8l.3 .4h.7M183.7 85.6h-.7l-.3 .4h-.8l-.3-.4h-.7l-.9 .9"/>
<path d="M183.7 89.1h-.7l-.3 .4h-.8l-.3-.4h-.7l-.9 .9M256.1 83.4h.7l.4-.3h.7l.4 .3h.7M256.1 97.4h.7l.4-.3h.7l.4 .3h.7M259 83.9h-.7l-.4 .3h-.7l-.4-.3h-.7l-.9 .8M259 97.9h-.7l-.4 .3h-.7l-.4-.3h-.7l-.9 .8M72.4 134.2h.7l.3-.4h.8l.3 .4h.7M75.2 134.6h-.7l-.3 .4h-.8l-.3-.4h-.7l-.9 .9M145.9 134.2h.7l.3-.4h.8l.3 .4h.7M148.7 134.6h-.7l-.3 .4h-.8l-.3-.4h-.7l-.9 .9M214.1 134.2h.7l.4-.4h.7l.4 .4h.7M217 134.6h-.7l-.4 .4h-.7l-.4-.4h-.7l-.9 .9M280.6 134.2h.7l.4-.4h.7l.4 .4h.7"/>
<path d="M283.5 134.6h-.7l-.4 .4h-.7l-.4-.4h-.7l-.9 .9M72.4 148.2h.7l.3-.4h.8l.3 .4h.7M75.2 148.6h-.7l-.3 .4h-.8l-.3-.4h-.7l-.9 .9M145.9 148.2h.7l.3-.4h.8l.3 .4h.7M148.7 148.6h-.7l-.3 .4h-.8l-.3-.4h-.7l-.9 .9M214.1 148.2h.7l.4-.4h.7l.4 .4h.7M217 148.6h-.7l-.4 .4h-.7l-.4-.4h-.7l-.9 .9M280.6 148.2h.7l.4-.4h.7l.4 .4h.7M283.5 148.6h-.7l-.4 .4h-.7l-.4-.4h-.7l-.9 .9"/>
</g>
<path d="M210.6 41h1.8M211.5 41v1.7M257.9 51.5h1.7M258.8 49.7v1.8M26.8 95.2h1.8M27.7 95.2v1.8M74.1 105.8h1.8M75 104v1.8" fill="none" stroke="#262626" stroke-width=".21"/>
<g fill="none" stroke="#b0b0b0" stroke-width=".21">
<path d="M91.8 29.3h.7l.4-.3h.7l.3 .3h.8M91.8 32.8h.7l.4-.3h.7l.3 .3h.8M94.7 29.8h-.8l-.3 .3h-.7l-.4-.3h-.7l-1.1 .7M94.7 33.3h-.8l-.3 .3h-.7l-.4-.3h-.7l-1.1 .7M174.1 29.3h.7l.3-.3h.7l.4 .3h.7M174.1 32.8h.7l.3-.3h.7l.4 .3h.7M176.9 29.8h-.7l-.4 .3h-.7l-.3-.3h-.7l-1.1 .7M176.9 33.3h-.7l-.4 .3h-.7l-.3-.3h-.7l-1.1 .7M272.1 29.3h.7l.3-.3h.7l.4 .3h.7M272.1 32.8h.7l.3-.3h.7l.4 .3h.7M274.9 29.8h-.7l-.4 .3h-.7l-.3-.3h-.7l-1.1 .7M274.9 33.3h-.7l-.4 .3h-.7l-.3-.3h-.7l-1.1 .7"/>
<path d="M88.3 83.6h.7l.4-.4h.7l.3 .4h.7M88.3 87.1h.7l.4-.4h.7l.3 .4h.7M91.1 84h-.7l-.3 .4h-.7l-.4-.4h-.7l-1.1 .7M91.1 87.5h-.7l-.3 .4h-.7l-.4-.4h-.7l-1.1 .7M181.1 85.3h.7l.3-.3h.7l.4 .3h.7M181.1 88.8h.7l.3-.3h.7l.4 .3h.7M183.9 85.8h-.7l-.4 .3h-.7l-.3-.3h-.7l-1.1 .7M183.9 89.3h-.7l-.4 .3h-.7l-.3-.3h-.7l-1.1 .7M256.3 83.6h.7l.4-.4h.7l.3 .4h.8M256.3 97.6h.7l.4-.4h.7l.3 .4h.8M259.2 84h-.8l-.3 .4h-.7l-.4-.4h-.7l-1.1 .7M259.2 98h-.8l-.3 .4h-.7l-.4-.4h-.7l-1.1 .7"/>
<path d="M72.6 134.3h.7l.3-.3h.7l.4 .3h.7M75.4 134.8h-.7l-.4 .3h-.7l-.3-.3h-.7l-1.1 .7M146.1 134.3h.7l.3-.3h.7l.4 .3h.7M148.9 134.8h-.7l-.4 .3h-.7l-.3-.3h-.7l-1.1 .7M214.3 134.3h.7l.4-.3h.7l.4 .3h.7M217.2 134.8h-.7l-.4 .3h-.7l-.4-.3h-.7l-1.1 .7M280.8 134.3h.7l.4-.3h.7l.3 .3h.8M283.7 134.8h-.8l-.3 .3h-.7l-.4-.3h-.7l-1.1 .7M72.6 148.3h.7l.3-.3h.7l.4 .3h.7M75.4 148.8h-.7l-.4 .3h-.7l-.3-.3h-.7l-1.1 .7M146.1 148.3h.7l.3-.3h.7l.4 .3h.7M148.9 148.8h-.7l-.4 .3h-.7l-.3-.3h-.7l-1.1 .7"/>
<path d="M214.3 148.3h.7l.4-.3h.7l.4 .3h.7M217.2 148.8h-.7l-.4 .3h-.7l-.4-.3h-.7l-1.1 .7M280.8 148.3h.7l.4-.3h.7l.3 .3h.8M283.7 148.8h-.8l-.3 .3h-.7l-.4-.3h-.7l-1.1 .7"/>
</g>
<g font-size="2.9" fill="#262626">
<text x="76.2" y="10.6">GND</text>
<text x="158.4" y="10.6">GND</text>
<text x="256.4" y="10.6">GND</text>
<text x="27.2" y="40.4">+3.3VB</text>
<text x="109.5" y="40.4">+3.3VB</text>
<text x="207.5" y="40.4">+3.3VB</text>
<text x="56.9" y="52.4">GND</text>
<text x="62.1" y="48.9">GND</text>
<text x="139.1" y="52.4">GND</text>
<text x="144.4" y="48.9">GND</text>
<text x="237.2" y="52.4">GND</text>
<text x="242.4" y="48.9">GND</text>
<text x="76.2" y="54.1">+5V</text>
<text x="156.7" y="54.1">+3.3VB</text>
<text x="254.7" y="54.1">+3.3VB</text>
<text x="28.9" y="61.2">GND</text>
<text x="72.6" y="64.9">GND</text>
<text x="111.2" y="61.2">GND</text>
<text x="209.2" y="61.2">GND</text>
<text x="165.4" y="66.6">GND</text>
<text x="23.7" y="94.6">+3.3VB</text>
<text x="116.5" y="96.4">+3.3VB</text>
<text x="201.4" y="99.7">+5V</text>
<text x="53.4" y="106.7">GND</text>
<text x="58.7" y="103.2">GND</text>
<text x="151.4" y="104.9">GND</text>
<text x="238.9" y="106.7">GND</text>
<text x="71" y="108.4">+3.3VB</text>
<text x="146.2" y="108.4">GND</text>
<text x="165.5" y="110.2">+5V</text>
<text x="25.4" y="115.4">GND</text>
<text x="118.2" y="117.2">GND</text>
<text x="210.9" y="115.4">GND</text>
<text x="17.7" y="150.5">+5V</text>
<text x="87.5" y="150.5">+3.3VB</text>
<text x="159.4" y="150.5">+5V</text>
<text x="225.9" y="150.5">+5V</text>
<text x="55.2" y="157.4">GND</text>
<text x="128.7" y="157.4">GND</text>
<text x="196.9" y="157.4">GND</text>
<text x="263.4" y="157.4">GND</text>
<text x="27.1" y="166.2">GND</text>
<text x="100.7" y="166.2">GND</text>
<text x="168.9" y="166.2">GND</text>
<text x="235.4" y="166.2">GND</text>
</g>
<g font-size="2.9" fill="#0e0e0e">
<text x="80.1" y="22.1">R27</text>
<text x="162.3" y="22.1">R34</text>
<text x="260.3" y="22.1">R41</text>
<text x="76.8" y="29.9">R26</text>
<text x="159" y="29.9">R31</text>
<text x="257" y="29.9">R38</text>
<text x="80.1" y="46.6">R25</text>
<text x="162.3" y="46.6">R30</text>
<text x="260.3" y="46.6">R37</text>
<text x="26" y="49.1">C72</text>
<text x="38.2" y="49">DA10</text>
<text x="108.2" y="49.1">C75</text>
<text x="120.5" y="49">DA13</text>
<text x="206.2" y="49.1">C78</text>
<text x="218.5" y="49">DA16</text>
<text x="76.6" y="76.4">R48</text>
<text x="169.3" y="78.1">R49</text>
<text x="73.2" y="84.2">R44</text>
<text x="166" y="85.9">R47</text>
<text x="214.8" y="93.9">R28</text>
<text x="251.8" y="91.1">R32</text>
<text x="76.6" y="100.9">R43</text>
<text x="22.5" y="103.4">C80</text>
<text x="34.7" y="103.3">DA18</text>
<text x="115.2" y="105.2">C81</text>
<text x="127.5" y="105">DA19</text>
<text x="169.3" y="102.6">R46</text>
<text x="208" y="103.4">C73</text>
<text x="220.3" y="103.3">DA11</text>
<text x="68" y="141.9">R39</text>
<text x="141.5" y="141.9">R40</text>
<text x="209.8" y="141.9">R33</text>
<text x="276.2" y="141.9">R45</text>
<text x="31.1" y="144.6">R35</text>
<text x="104.6" y="144.6">R36</text>
<text x="172.8" y="144.6">R29</text>
<text x="239.3" y="144.6">R42</text>
<text x="24.2" y="154.1">C76</text>
<text x="36.5" y="154.1">DA14</text>
<text x="97.7" y="154.1">C77</text>
<text x="110" y="154.1">DA15</text>
<text x="166" y="154.1">C74</text>
<text x="178.2" y="154.1">DA12</text>
<text x="232.5" y="154.1">C79</text>
<text x="244.7" y="154.1">DA17</text>
</g>
<g font-size="2.9">
<text x="87.2" y="29.9">DAT_ADC1_p</text>
<text x="169.5" y="29.9">DAT_ADC2_p</text>
<text x="267.5" y="29.9">DAT_ADC3_p</text>
<text x="87.2" y="33.4">DAT_ADC1_n</text>
<text x="169.5" y="33.4">DAT_ADC2_n</text>
<text x="267.5" y="33.4">DAT_ADC3_n</text>
<text x="57.5" y="36.9">DAT_ADC1</text>
<text x="139.7" y="36.9">DAT_ADC2</text>
<text x="237.7" y="36.9">DAT_ADC3</text>
<text x="83.7" y="87.7">DAT_ADC4_n</text>
<text x="83.7" y="84.2">DAT_ADC4_p</text>
<text x="176.5" y="89.4">LINE_n</text>
<text x="176.5" y="85.9">LINE_p</text>
<text x="204.5" y="84.2">SPI1_CLK</text>
<text x="251.8" y="84.2">CLK_DDAC_p</text>
<text x="54" y="91.1">DAT_ADC4</text>
<text x="146.7" y="92.9">LINE</text>
<text x="251.8" y="98.2">CLK_DDAC_n</text>
<text x="20.7" y="134.9">SPI1_MOSI</text>
<text x="68" y="134.9">DAT_DDAC_p</text>
<text x="94.2" y="134.9">CLK_ADC</text>
<text x="141.5" y="134.9">CLK_ADC_p</text>
<text x="162.5" y="134.9">PULSC</text>
<text x="209.8" y="134.9">IMPC_p</text>
<text x="229" y="134.9">PULSB</text>
<text x="276.2" y="134.9">IMPB_p</text>
<text x="68" y="148.9">DAT_DDAC_n</text>
<text x="141.5" y="148.9">CLK_ADC_n</text>
<text x="209.8" y="148.9">IMPC_n</text>
<text x="276.2" y="148.9">IMPB_n</text>
</g>
<g font-size="2.3">
<text x="38.9" y="34.8">DE</text>
<text x="38.9" y="31.3">DI</text>
<text x="52" y="31.3">A</text>
<text x="52.2" y="34.8">B</text>
<text x="121.2" y="34.8">DE</text>
<text x="121.2" y="31.3">DI</text>
<text x="134.2" y="31.3">A</text>
<text x="134.4" y="34.8">B</text>
<text x="219.2" y="34.8">DE</text>
<text x="219.2" y="31.3">DI</text>
<text x="232.2" y="31.3">A</text>
<text x="232.4" y="34.8">B</text>
<text x="50.9" y="38.3">RO</text>
<text x="51.1" y="41.8">RE</text>
<text x="133.1" y="38.3">RO</text>
<text x="133.3" y="41.8">RE</text>
<text x="231.1" y="38.3">RO</text>
<text x="231.3" y="41.8">RE</text>
<text x="38.9" y="45.3">VCC</text>
<text x="49.7" y="45.3">GND</text>
<text x="121.2" y="45.3">VCC</text>
<text x="131.9" y="45.3">GND</text>
<text x="219.2" y="45.3">VCC</text>
<text x="229.9" y="45.3">GND</text>
<text x="35.4" y="89">DE</text>
<text x="35.4" y="85.5">DI</text>
<text x="48.5" y="85.5">A</text>
<text x="48.6" y="89">B</text>
<text x="128.2" y="87.3">DI</text>
<text x="141.3" y="87.3">A</text>
<text x="220.9" y="89">DE</text>
<text x="220.9" y="85.5">DI</text>
<text x="234" y="85.5">A</text>
<text x="234.1" y="89">B</text>
<text x="47.4" y="92.5">RO</text>
<text x="128.2" y="90.8">DE</text>
<text x="140.2" y="94.3">RO</text>
<text x="141.4" y="90.8">B</text>
<text x="232.9" y="92.5">RO</text>
<text x="35.4" y="99.5">VCC</text>
<text x="46.1" y="99.5">GND</text>
<text x="47.5" y="96">RE</text>
<text x="128.2" y="101.3">VCC</text>
<text x="138.9" y="101.3">GND</text>
<text x="140.3" y="97.8">RE</text>
<text x="220.9" y="99.5">VCC</text>
<text x="231.6" y="99.5">GND</text>
<text x="233" y="96">RE</text>
<text x="37.2" y="136.3">DI</text>
<text x="50.2" y="136.3">A</text>
<text x="110.7" y="136.3">DI</text>
<text x="123.7" y="136.3">A</text>
<text x="178.9" y="136.3">DI</text>
<text x="192" y="136.3">A</text>
<text x="245.4" y="136.3">DI</text>
<text x="258.5" y="136.3">A</text>
<text x="37.2" y="139.8">DE</text>
<text x="49.1" y="143.3">RO</text>
<text x="50.4" y="139.8">B</text>
<text x="110.7" y="139.8">DE</text>
<text x="122.6" y="143.3">RO</text>
<text x="123.9" y="139.8">B</text>
<text x="178.9" y="139.8">DE</text>
<text x="190.9" y="143.3">RO</text>
<text x="192.2" y="139.8">B</text>
<text x="245.4" y="139.8">DE</text>
<text x="257.4" y="143.3">RO</text>
<text x="258.7" y="139.8">B</text>
<text x="49.3" y="146.8">RE</text>
<text x="122.8" y="146.8">RE</text>
<text x="191.1" y="146.8">RE</text>
<text x="257.6" y="146.8">RE</text>
<text x="37.2" y="150.3">VCC</text>
<text x="47.9" y="150.3">GND</text>
<text x="110.7" y="150.3">VCC</text>
<text x="121.4" y="150.3">GND</text>
<text x="178.9" y="150.3">VCC</text>
<text x="189.7" y="150.3">GND</text>
<text x="245.4" y="150.3">VCC</text>
<text x="256.2" y="150.3">GND</text>
</g>
<g font-size="2.3" fill="#0e0e0e">
<text x="44.2" y="31.3">RTX</text>
<text x="126.5" y="31.3">RTX</text>
<text x="224.5" y="31.3">RTX</text>
<text x="40.8" y="85.5">RTX</text>
<text x="133.5" y="87.3">RTX</text>
<text x="226.3" y="85.5">RTX</text>
<text x="42.5" y="136.3">RTX</text>
<text x="116" y="136.3">RTX</text>
<text x="184.3" y="136.3">RTX</text>
<text x="250.8" y="136.3">RTX</text>
</g>
<g font-size="1.6">
<text x="36.7" y="30.2">4</text>
<text x="36.8" y="33.7">3</text>
<text x="54.7" y="30.2">6</text>
<text x="54.7" y="33.7">7</text>
<text x="119" y="30.2">4</text>
<text x="119.1" y="33.7">3</text>
<text x="136.9" y="30.2">6</text>
<text x="136.9" y="33.7">7</text>
<text x="217" y="30.2">4</text>
<text x="217.1" y="33.7">3</text>
<text x="234.9" y="30.2">6</text>
<text x="234.9" y="33.7">7</text>
<text x="54.7" y="40.7">2</text>
<text x="54.7" y="37.2">1</text>
<text x="136.9" y="40.7">2</text>
<text x="136.9" y="37.2">1</text>
<text x="234.9" y="40.7">2</text>
<text x="234.9" y="37.2">1</text>
<text x="36.7" y="44.2">8</text>
<text x="54.7" y="44.2">5</text>
<text x="119" y="44.2">8</text>
<text x="136.9" y="44.2">5</text>
<text x="217" y="44.2">8</text>
<text x="234.9" y="44.2">5</text>
<text x="33.2" y="84.4">4</text>
<text x="33.3" y="87.9">3</text>
<text x="51.2" y="84.4">6</text>
<text x="51.2" y="87.9">7</text>
<text x="126" y="86.1">4</text>
<text x="126.1" y="89.7">3</text>
<text x="143.9" y="86.1">6</text>
<text x="143.9" y="89.7">7</text>
<text x="218.7" y="84.4">4</text>
<text x="218.9" y="87.9">3</text>
<text x="236.7" y="84.4">6</text>
<text x="236.7" y="87.9">7</text>
<text x="51.2" y="94.9">2</text>
<text x="51.2" y="91.4">1</text>
<text x="143.9" y="93.2">1</text>
<text x="236.7" y="94.9">2</text>
<text x="236.7" y="91.4">1</text>
<text x="33.2" y="98.4">8</text>
<text x="51.2" y="98.4">5</text>
<text x="126" y="100.2">8</text>
<text x="143.9" y="96.7">2</text>
<text x="143.9" y="100.2">5</text>
<text x="218.7" y="98.4">8</text>
<text x="236.7" y="98.4">5</text>
<text x="35" y="135.2">4</text>
<text x="52.9" y="135.2">6</text>
<text x="108.5" y="135.2">4</text>
<text x="126.4" y="135.2">6</text>
<text x="176.7" y="135.2">4</text>
<text x="194.7" y="135.2">6</text>
<text x="243.2" y="135.2">4</text>
<text x="261.2" y="135.2">6</text>
<text x="35.1" y="138.7">3</text>
<text x="52.9" y="142.2">1</text>
<text x="52.9" y="138.7">7</text>
<text x="108.6" y="138.7">3</text>
<text x="126.4" y="142.2">1</text>
<text x="126.4" y="138.7">7</text>
<text x="176.8" y="138.7">3</text>
<text x="194.7" y="142.2">1</text>
<text x="194.7" y="138.7">7</text>
<text x="243.3" y="138.7">3</text>
<text x="261.2" y="142.2">1</text>
<text x="261.2" y="138.7">7</text>
<text x="35" y="149.2">8</text>
<text x="52.9" y="145.7">2</text>
<text x="52.9" y="149.2">5</text>
<text x="108.5" y="149.2">8</text>
<text x="126.4" y="145.7">2</text>
<text x="126.4" y="149.2">5</text>
<text x="176.7" y="149.2">8</text>
<text x="194.7" y="145.7">2</text>
<text x="194.7" y="149.2">5</text>
<text x="243.2" y="149.2">8</text>
<text x="261.2" y="145.7">2</text>
<text x="261.2" y="149.2">5</text>
</g>
<text font-size=".3" x="8.5" y="205.6">ALTIUM GOSTBOM2.0 KEV</text>
</svg>
